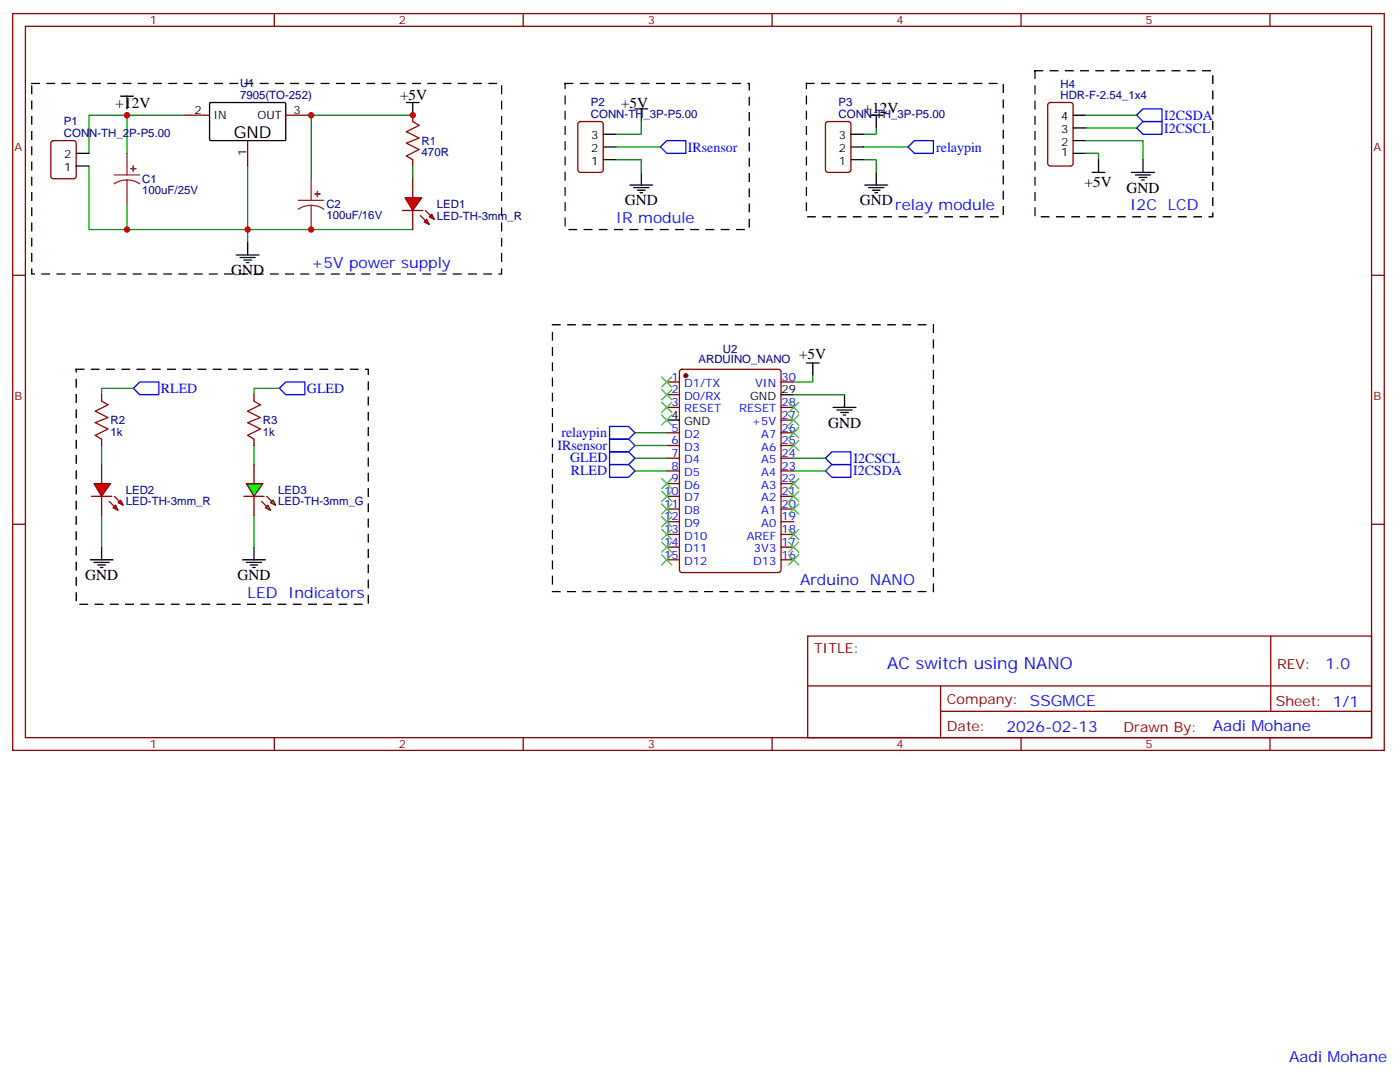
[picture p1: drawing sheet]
<svg xmlns="http://www.w3.org/2000/svg" width="389mm" height="299mm" viewBox="0 0 389 299" stroke-linecap="round" stroke-linejoin="round" font-family="sans-serif">
<g fill="none" stroke="#870000" stroke-width=".35">
<path d="M3.5 3.8h381v204.6h-381zM7.1 7.3h373.9v197.6h-373.9zM76.2 3.8v3.5M145.3 3.8v3.5M214.5 3.8v3.5M283.6 3.8v3.5M352.8 3.8v3.5M51.2 32h7M68.8 39.1v7M79.4 32h7M291.3 28.7l.4-.2h5.7l.6 .4 .1 16.5-.5 .7h-5.9l-.6-.5-.1-16.4zM3.5 76.4h3.6"/>
<path d="M381 76.4h3.5M185.2 106.1h3.5M185.2 109.6h3.5M185.2 113.1h3.5M189 102.8l.4-.2h26.9l.6 .4 .1 55.3-.5 .6-27.1 .1-.6-.5-.1-55.2zM217 106.1h3.5M217 113.1h3.5M217 116.7h3.5M185.2 120.2h3.5M185.2 123.7h3.5M185.2 127.2h3.5M185.2 130.8h3.5"/>
<path d="M185.2 134.3h3.5M185.2 137.8h3.5M217 120.2h3.5M217 123.7h3.5M217 127.2h3.5M217 130.8h3.5M217 134.3h3.5M217 137.8h3.5M3.5 145.6h3.6M185.2 141.4h3.5M185.2 144.9h3.5M185.2 148.4h3.5"/>
<path d="M185.2 151.9h3.5M185.2 155.5h3.5M217 141.4h3.5M217 144.9h3.5M217 148.4h3.5M217 151.9h3.5M217 155.5h3.5M381 145.6h3.5M224.4 176.6h156.6v28.3h-156.6zM353 176.7v20.8M224.4 190.5h156.5M261.3 197.5h119.6"/>
<path d="M261.3 190.5v14.1M76.2 204.9v3.5M145.3 204.9v3.5M214.5 204.9v3.5M283.6 204.9v3.5M352.8 204.9v3.5"/>
</g>
<g fill="none" stroke="#000" stroke-width=".35">
<path d="M33.5 26.7h3.5M35.3 26.7v3.5M58.3 28.6l.3-.1h20.6l.2 .3-.1 10.1-.3 .2-20.6-.1-.2-.3zM112.9 28.5h3.5M114.7 28.5v3.5M176.4 30.2h3.5M178.2 30.2v3.6M241.7 32h3.5M243.4 32v3.5M298.1 32h3.5M298.1 39.1h3.5M298.1 35.5h3.5"/>
<path d="M175 51.4h6.3M176 52.1h4.3M177.1 52.8h2.1M177.8 53.5h.7M178.2 47.9v3.5M240.2 51.4h6.4M241.3 52.1h4.2M242.4 52.8h2.1M243.1 53.5h.7M243.4 47.9v3.5M298.1 42.6h3.5M303.4 47.9h3.5"/>
<path d="M305.2 44.3v3.6M314.3 47.9h6.4M315.4 48.6h4.2M316.4 49.3h2.2M317.1 50h.8M317.5 44.3v3.6M65.6 70.8h6.4M66.7 71.5h4.2M67.7 72.2h2.1M68.4 72.9h.7M68.8 67.3v3.5M185.2 116.7h3.5"/>
<path d="M217 109.6h3.5M224 100.8h3.5M225.8 100.8v3.5M231.4 113.1h6.4M232.5 113.8h4.2M233.5 114.5h2.2M234.2 115.3h.7M234.6 109.6v3.5M25 155.5h6.4M26.1 156.2h4.2M27.2 156.9h2.1M27.9 157.6h.7"/>
<path d="M28.2 151.9v3.6M67.4 155.5h6.3M68.4 156.2h4.3M69.5 156.9h2.1M70.2 157.6h.7M70.6 151.9v3.6"/>
</g>
<path d="M31.7 48.6h7.1M35.3 50l-1.9 .2-1.7 .8M35.3 50l1.8 .2 1.7 .8M35.3 42.6v6M35.3 50v6.7M82.9 55.6h7.1M86.4 57l-1.8 .3-1.7 .8M86.4 57l1.9 .3 1.7 .8M86.4 49.6v6M86.4 57v6.7" fill="none" stroke="#8c2424" stroke-width=".35"/>
<g fill="#8c2424" stroke="#8c2424" stroke-width=".35">
<path d="M36.3 46.8h1.4z"/>
<path d="M37 46.1v1.4z"/>
<path d="M87.5 53.9h1.4z"/>
<path d="M88.2 53.2v1.4z"/>
</g>
<g fill="none" stroke="#008700" stroke-width=".35">
<path d="M35.3 32v10.6M51.2 32h-26.5v10.6M114.7 32h-28.3v17.6M178.2 33.8v3.5h-7.1M243.4 35.5v1.8h-3.5M301.6 39.1h15.9v5.2M301.6 32h14.1M301.6 35.5h14.1M24.7 46.1v17.6h90M35.3 56.7v7M68.8 46.1v21.2M114.7 46.1v3.5"/>
<path d="M171.1 44.3h7.1v3.6M171.1 40.8h12.3M239.9 44.3h3.5v3.6M239.9 40.8h12.3M301.6 42.6h3.6v1.7M37 107.8h-8.8v1.8M77.6 107.8h-7v1.8M220.5 109.6h14.1M225.8 104.3v1.8h-5.3M28.2 123.7v5.3M70.6 123.7v5.3M176.4 120.2h8.8"/>
<path d="M176.4 123.7h8.8M176.4 127.2h8.8M176.4 130.8h8.8M220.5 127.2h8.8M220.5 130.8h8.8M28.2 143.1v8.8M70.6 143.1v8.8"/>
</g>
<path d="M287.5 19.6h49.4v40.6h-49.4zM8.8 23.2h130.5v52.9h-130.5zM157 23.2h51.1v40.5h-51.1zM224 23.2h54.7v37h-54.7zM153.5 90.2h105.8v74.1h-105.8zM21.2 102.6h81.1v65.2h-81.1z" fill="none" stroke="#000" stroke-width=".35" stroke-dasharray="2.1 2.1"/>
<path d="M317.5 30.2h5.3v3.6h-5.3l-1.8-1.8zM317.5 33.8h5.3v3.5h-5.3l-1.8-1.8zM183.4 40.8l1.8-1.7h5.3v3.5h-5.3zM252.2 40.8l1.8-1.7h5.3v3.5h-5.3zM38.8 106.1h5.3v3.5h-5.3l-1.8-1.8zM79.4 106.1h5.3v3.5h-5.3l-1.8-1.8zM169.3 118.4h5.3l1.8 1.8-1.8 1.8h-5.3zM169.3 122h5.3l1.8 1.7-1.8 1.8h-5.3zM169.3 125.5h5.3l1.8 1.7-1.8 1.8h-5.3zM169.3 129h5.3l1.8 1.8-1.8 1.7h-5.3zM229.3 127.2l1.8-1.7h5.3v3.5h-5.3zM229.3 130.8l1.8-1.8h5.3v3.5h-5.3z" fill="none" stroke="#00f" stroke-width=".35"/>
<circle cx="190.5" cy="104.3" r=".53" fill="#870000" stroke="#870000" stroke-width=".35"/>
<g fill="none" stroke="#3c3" stroke-width=".35">
<path d="M183.8 108.2l2.8 2.8M183.8 104.7l2.8 2.8M183.8 111.7l2.8 2.8M183.8 115.3l2.8 2.8M186.6 108.2l-2.8 2.8M186.6 104.7l-2.8 2.8M186.6 111.7l-2.8 2.8M186.6 115.3l-2.8 2.8M219.1 111.7l2.8 2.8M219.1 118.8l2.8 2.8M219.1 115.3l2.8 2.8M221.9 111.7l-2.8 2.8"/>
<path d="M221.9 115.3l-2.8 2.8M221.9 118.8l-2.8 2.8M183.8 132.9l2.8 2.8M183.8 139.9l2.8 2.9M183.8 136.4l2.8 2.8M186.6 132.9l-2.8 2.8M186.6 139.9l-2.8 2.9M186.6 136.4l-2.8 2.8M219.1 122.3l2.8 2.8M219.1 132.9l2.8 2.8M219.1 136.4l2.8 2.8M219.1 139.9l2.8 2.9"/>
<path d="M221.9 122.3l-2.8 2.8M221.9 132.9l-2.8 2.8M221.9 136.4l-2.8 2.8M221.9 139.9l-2.8 2.9M183.8 143.5l2.8 2.8M183.8 147l2.8 2.8M183.8 150.5l2.8 2.9M183.8 154.1l2.8 2.8M186.6 143.5l-2.8 2.8M186.6 147l-2.8 2.8M186.6 150.5l-2.8 2.9M186.6 154.1l-2.8 2.8"/>
<path d="M219.1 147l2.8 2.8M219.1 150.5l2.8 2.9M219.1 154.1l2.8 2.8M221.9 147l-2.8 2.8M221.9 150.5l-2.8 2.9M221.9 154.1l-2.8 2.8"/>
</g>
<g fill="#f00" stroke="#870000" stroke-width=".35">
<path d="M112.5 54.9h4.6l-2.4 3.6z"/>
<path d="M111.8 58.5h5.7z"/>
</g>
<g fill="#870000" stroke="#870000" stroke-width=".35">
<path d="M118.2 58.5l1.4 1.4z"/>
<path d="M116.8 59.9l1.4 1.4z"/>
</g>
<g fill="#f00" stroke="#870000" stroke-width=".35">
<path d="M119.9 59.5l.7 1.4-1.4-.7z"/>
<path d="M117.8 61.6l.7-.7 .7 1.4z"/>
</g>
<path d="M114.7 49.6v5.3M114.7 58.5v5.2" fill="none" stroke="#870000" stroke-width=".35"/>
<g fill="#f00" stroke="#870000" stroke-width=".35">
<path d="M26.1 134.3h4.6l-2.5 3.5z"/>
<path d="M25.4 137.8h5.6z"/>
</g>
<g fill="#870000" stroke="#870000" stroke-width=".35">
<path d="M31.7 137.8l1.5 1.4z"/>
<path d="M30.3 139.2l1.4 1.5z"/>
</g>
<g fill="#f00" stroke="#870000" stroke-width=".35">
<path d="M32.8 139.6l.7-.7 .7 1.4z"/>
<path d="M31.4 141l.7-.7 .7 1.4z"/>
</g>
<path d="M28.2 129v5.3M28.2 137.8v5.3" fill="none" stroke="#870000" stroke-width=".35"/>
<path d="M68.4 134.3h4.6l-2.4 3.5z" fill="#0f0" stroke="#870000" stroke-width=".35"/>
<path d="M67.7 137.8h5.7z" fill="#f00" stroke="#870000" stroke-width=".35"/>
<g fill="#870000" stroke="#870000" stroke-width=".35">
<path d="M74.1 137.8l1.4 1.4z"/>
<path d="M72.7 139.2l1.4 1.5z"/>
</g>
<g fill="#0f0" stroke="#870000" stroke-width=".35">
<path d="M75.1 139.6l.7-.7 .8 1.4z"/>
<path d="M73.7 141l.7-.7 .7 1.4z"/>
</g>
<path d="M14.3 39.3l.5-.2h5.7l.6 .4 .1 9.4-.5 .7h-5.9l-.6-.4-.1-9.4zM114.7 32v1.8M160.7 34l.5-.2h5.7l.6 .4 .1 13-.5 .6-5.9 .1-.6-.5-.1-12.9zM229.5 34l.5-.2h5.7l.6 .4 .1 13-.5 .6-5.9 .1-.6-.5-.1-12.9zM114.7 44.3v1.8M28.2 109.6v1.8M70.6 109.6v1.8M28.2 122v1.7M70.6 122v1.7M70.6 129v5.3M70.6 137.8v5.3" fill="none" stroke="#870000" stroke-width=".35"/>
<path d="M114.7 33.8l1.7 1-3.5 1.8 3.5 1.7-3.5 1.5 3.5 1.7-3.5 1.8 1.8 1M28.2 111.4l1.8 1-3.5 1.8 3.5 1.8-3.5 1.4 3.5 1.7-3.5 1.8 1.7 1.1M70.6 111.4l1.7 1-3.5 1.8 3.5 1.8-3.5 1.4 3.5 1.7-3.5 1.8 1.8 1.1" fill="none" stroke="#a10000" stroke-width=".35"/>
<path d="M167.6 37.3h3.5M236.4 37.3h3.5M21.2 46.1h3.5M21.2 42.6h3.5M167.6 40.8h3.5M167.6 44.3h3.5M236.4 40.8h3.5M236.4 44.3h3.5" fill="none" stroke="#000" stroke-width=".35"/>
<g fill="#c00">
<circle cx="86.4" cy="32" r=".88"/>
<circle cx="68.8" cy="63.7" r=".88"/>
<circle cx="86.4" cy="63.7" r=".88"/>
<circle cx="35.3" cy="32" r=".88"/>
<circle cx="35.3" cy="63.7" r=".88"/>
<circle cx="114.7" cy="32" r=".88"/>
</g>
<text font-size="4.6" x="64.9" y="38.3">GND</text>
<text font-size="4.6" fill="#00f" x="246.5" y="185.7">AC switch using NANO</text>
<g font-size="4.2">
<text x="32.1" y="29.9">+12V</text>
<text x="111.1" y="27.8">+5V</text>
<text x="172.5" y="29.9">+5V</text>
<text x="239.9" y="31.3">+12V</text>
<text x="301.3" y="51.9">+5V</text>
<text x="312.9" y="53.5">GND</text>
<text x="173.6" y="57">GND</text>
<text x="238.8" y="57">GND</text>
<text x="64.2" y="76.4">GND</text>
<text x="222" y="99.7">+5V</text>
<text x="230" y="118.8">GND</text>
<text x="23.6" y="161.1">GND</text>
<text x="66" y="161.1">GND</text>
</g>
<g font-size="4.2" fill="#00f">
<text x="248.7" y="58.5">relay module</text>
<text x="314" y="58.5">I2C</text>
<text x="324.4" y="58.5">LCD</text>
<text x="171.1" y="62">IR module</text>
<text x="86.4" y="74.3">+5V power supply</text>
<text x="68.8" y="166.1">LED</text>
<text x="80.1" y="166.1">Indicators</text>
<text x="222.2" y="162.5">Arduino</text>
<text x="241.6" y="162.5">NANO</text>
<text x="368.2" y="185.9">1.0</text>
<text x="286.1" y="196">SSGMCE</text>
<text x="279.6" y="203.3">2026-02-13</text>
<text x="336.9" y="203.1">Aadi Mohane</text>
<text x="358.1" y="294.8">Aadi Mohane</text>
</g>
<g font-size="3.9" fill="#00f">
<text x="323.4" y="33.3">I2CSDA</text>
<text x="323.4" y="36.9">I2CSCL</text>
<text x="191" y="42.2">IRsensor</text>
<text x="260.1" y="42.2">relaypin</text>
<text x="44.7" y="109.2">RLED</text>
<text x="85.3" y="109.2">GLED</text>
<text x="154.9" y="125">IRsensor</text>
<text x="155.9" y="121.5">relaypin</text>
<text x="158.4" y="128.3">GLED</text>
<text x="237.1" y="128.5">I2CSCL</text>
<text x="158.5" y="132">RLED</text>
<text x="237" y="132">I2CSDA</text>
</g>
<g font-size="3.9" fill="#800">
<text x="226.1" y="181.2">TITLE:</text>
<text x="354.8" y="185.9">REV:</text>
<text x="263" y="195.4">Company:</text>
<text x="354.4" y="196">Sheet: 1/1</text>
<text x="263" y="203.1">Date:</text>
<text x="312.1" y="203.2">Drawn By:</text>
</g>
<g font-size="3.2" fill="#800">
<text x="41.6" y="6.8">1</text>
<text x="110.8" y="6.8">2</text>
<text x="179.9" y="6.8">3</text>
<text x="249.1" y="6.8">4</text>
<text x="318.2" y="6.8">5</text>
<text x="4.1" y="41.9">A</text>
<text x="381.5" y="41.9">A</text>
<text x="4.1" y="111">B</text>
<text x="381.5" y="111">B</text>
<text x="41.6" y="207.9">1</text>
<text x="110.8" y="207.9">2</text>
<text x="179.9" y="207.9">3</text>
<text x="249.1" y="207.9">4</text>
<text x="318.2" y="207.9">5</text>
</g>
<g font-size="3.2" fill="#000080">
<text x="66.7" y="27.4">7905(TO-252)</text>
<text x="66.7" y="24.2">U1</text>
<text x="164.1" y="29.5">P2</text>
<text x="232.9" y="29.5">P3</text>
<text x="294.6" y="27.4">HDR-F-2.54_1x4</text>
<text x="294.6" y="24.3">H4</text>
<text x="17.7" y="34.8">P1</text>
<text x="164.1" y="32.7">CONN-TH_3P-P5.00</text>
<text x="232.9" y="32.7">CONN-TH_3P-P5.00</text>
<text x="17.7" y="38">CONN-TH_2P-P5.00</text>
<text x="117.1" y="40.2">R1</text>
<text x="117.1" y="43.4">470R</text>
<text x="39.5" y="53.9">100uF/25V</text>
<text x="39.5" y="50.7">C1</text>
<text x="90.7" y="57.7">C2</text>
<text x="121.4" y="57.8">LED1</text>
<text x="90.7" y="60.9">100uF/16V</text>
<text x="121.4" y="61">LED-TH-3mm_R</text>
<text x="194" y="100.8">ARDUINO_NANO</text>
<text x="200.8" y="98.1">U2</text>
<text x="30.7" y="117.8">R2</text>
<text x="73" y="117.8">R3</text>
<text x="30.7" y="121">1k</text>
<text x="73" y="121">1k</text>
<text x="34.9" y="137.2">LED2</text>
<text x="77.3" y="137.2">LED3</text>
<text x="34.9" y="140.4">LED-TH-3mm_R</text>
<text x="77.3" y="140.4">LED-TH-3mm_G</text>
</g>
<g font-size="3.2">
<text x="54.1" y="31.6">2</text>
<text x="59.3" y="33.1">IN</text>
<text x="71.5" y="33.1">OUT</text>
<text x="81.5" y="31.6">3</text>
<text x="294.8" y="33.4">4</text>
<text x="164.2" y="38.7">3</text>
<text x="233" y="38.7">3</text>
<text x="294.8" y="40.5">2</text>
<text x="294.8" y="36.9">3</text>
<text x="17.8" y="47.5">1</text>
<text x="17.8" y="44">2</text>
<text x="68.4" y="43.2" transform="rotate(-90 68.4 43.2)">1</text>
<text x="164.2" y="42.2">2</text>
<text x="164.2" y="45.8">1</text>
<text x="233" y="42.2">2</text>
<text x="233" y="45.8">1</text>
<text x="294.8" y="43.3">1</text>
<text x="208.4" y="111">GND</text>
<text x="217.1" y="109.3">29</text>
<text x="186.5" y="116.3">4</text>
<text x="190" y="118.1">GND</text>
</g>
<g font-size="3.2" fill="#00f">
<text x="186.5" y="105.7">1</text>
<text x="190" y="107.5">D1/TX</text>
<text x="209.8" y="107.5">VIN</text>
<text x="217.1" y="105.7">30</text>
<text x="186.5" y="109.3">2</text>
<text x="186.5" y="112.8">3</text>
<text x="190" y="111">D0/RX</text>
<text x="217.1" y="112.8">28</text>
<text x="186.5" y="119.8">5</text>
<text x="190" y="114.5">RESET</text>
<text x="205.3" y="114.5">RESET</text>
<text x="208.9" y="118.1">+5V</text>
<text x="217.1" y="119.8">26</text>
<text x="217.1" y="116.3">27</text>
<text x="186.5" y="123.4">6</text>
<text x="190" y="121.6">D2</text>
<text x="190" y="125.1">D3</text>
<text x="211.5" y="125.1">A6</text>
<text x="211.5" y="121.6">A7</text>
<text x="217.1" y="123.4">25</text>
<text x="186.5" y="126.9">7</text>
<text x="186.5" y="130.4">8</text>
<text x="190" y="128.7">D4</text>
<text x="211.5" y="128.7">A5</text>
<text x="217.1" y="130.4">23</text>
<text x="217.1" y="126.9">24</text>
<text x="184.5" y="137.5">10</text>
<text x="186.5" y="133.9">9</text>
<text x="190" y="132.2">D5</text>
<text x="190" y="135.7">D6</text>
<text x="211.5" y="135.7">A3</text>
<text x="211.5" y="132.2">A4</text>
<text x="217.1" y="137.5">21</text>
<text x="217.1" y="133.9">22</text>
<text x="184.5" y="141">11</text>
<text x="190" y="139.2">D7</text>
<text x="190" y="142.8">D8</text>
<text x="211.5" y="142.8">A1</text>
<text x="211.5" y="139.2">A2</text>
<text x="217.1" y="141">20</text>
<text x="184.5" y="144.5">12</text>
<text x="184.5" y="148.1">13</text>
<text x="190" y="146.3">D9</text>
<text x="190" y="149.8">D10</text>
<text x="207.4" y="149.8">AREF</text>
<text x="211.5" y="146.3">A0</text>
<text x="217.1" y="148.1">18</text>
<text x="217.1" y="144.5">19</text>
<text x="184.5" y="151.6">14</text>
<text x="184.5" y="155.1">15</text>
<text x="190" y="153.4">D11</text>
<text x="209.5" y="153.4">3V3</text>
<text x="217.1" y="155.1">16</text>
<text x="217.1" y="151.6">17</text>
<text x="190" y="156.9">D12</text>
<text x="209.2" y="156.9">D13</text>
</g>
</svg>
